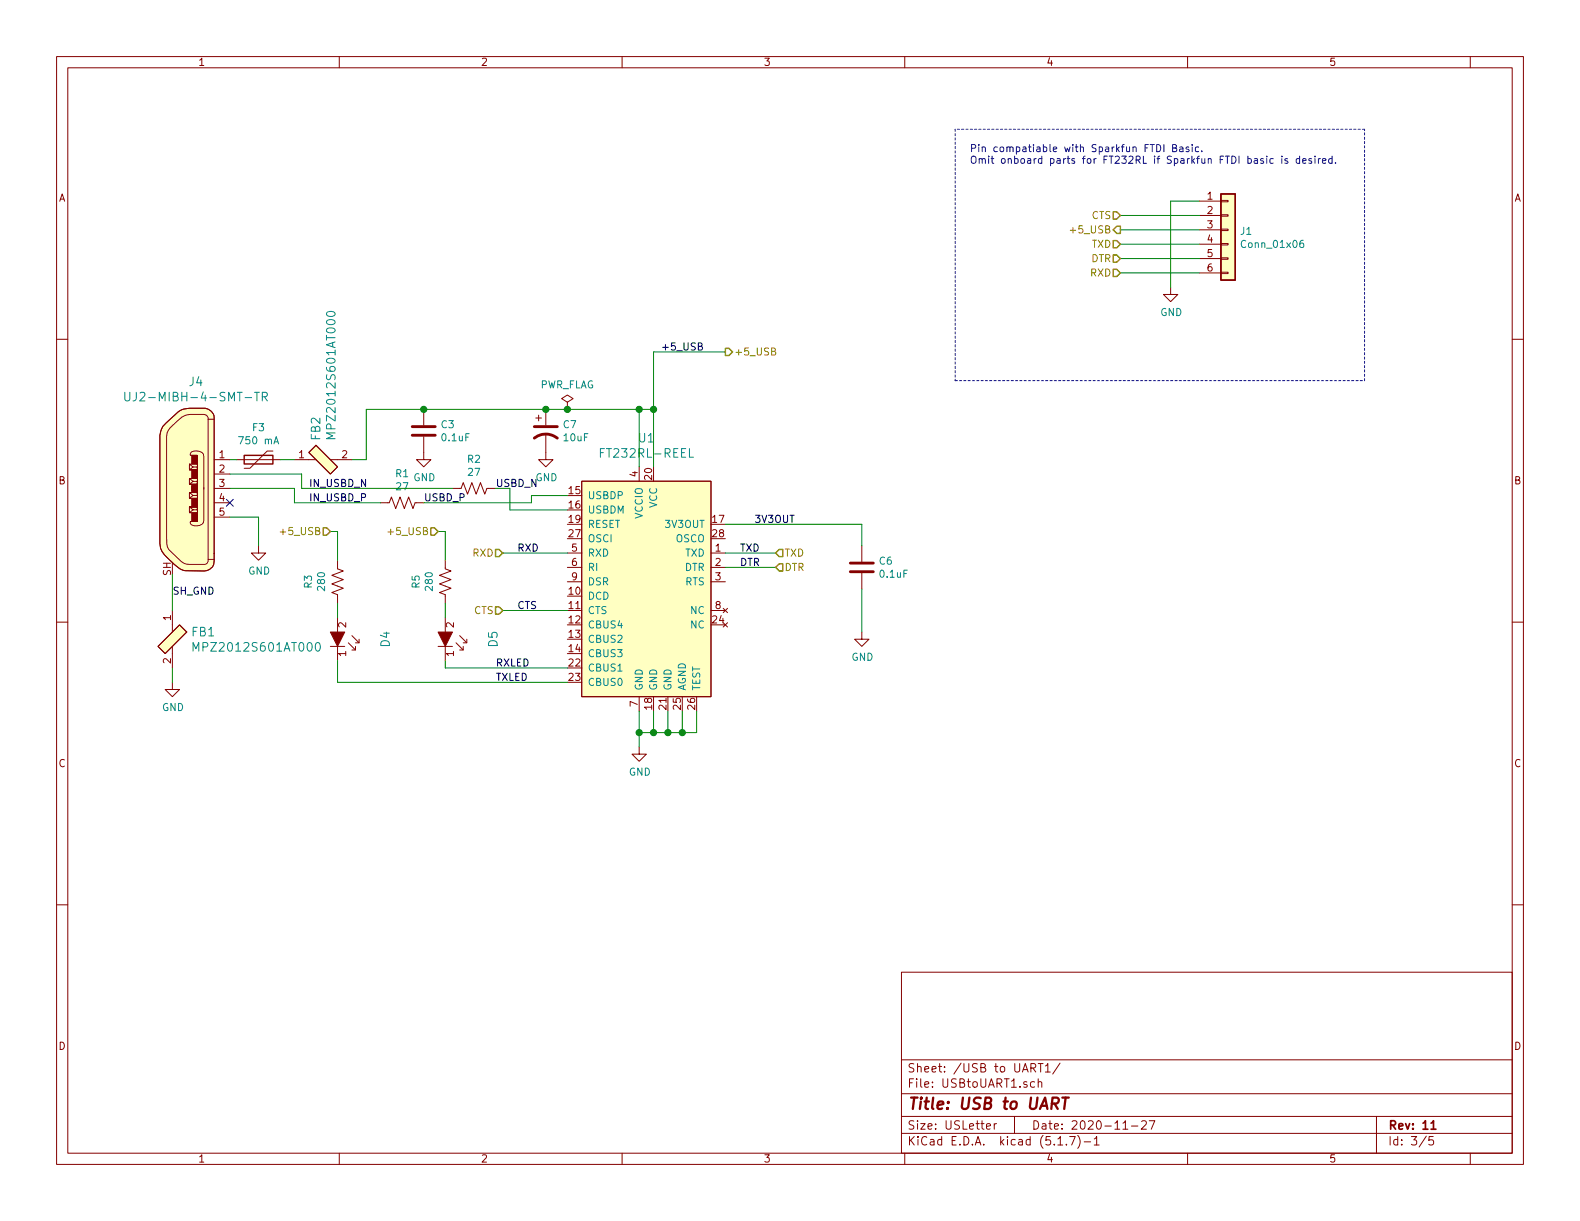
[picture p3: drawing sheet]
<svg xmlns="http://www.w3.org/2000/svg" width="279mm" height="216mm" viewBox="0 0 279 216" stroke-linecap="round" stroke-linejoin="round" font-family="sans-serif">
<g fill="none" stroke="#840000" stroke-width=".18">
<path d="M10 10h259.4v195.9h-259.4zM12 12h255.4v191.9h-255.4zM60 10v2M110 10v2M160 10v2M210 10v2M260 10v2M212.1 35.6h3.8M212.1 38.1h3.8M215.9 38h1.3v.2h-1.3zM215.9 35.4h1.3v.3h-1.3zM10 60h2"/>
<path d="M207 50.8v1.3h1.3l-1.3 1.2-1.3-1.2h1.3M212.1 40.6h3.8M212.1 43.2h3.8M212.1 45.7h3.8M212.1 48.3h3.8M215.9 45.6h1.3v.2h-1.3zM215.9 48.1h1.3v.3h-1.3zM215.9 43.1h1.3v.2h-1.3zM215.9 40.5h1.3v.3h-1.3zM267.4 60h2M36.8 74.1v24.8M37.9 74.1h-1.1a.75 .75 0 0 0-.7-.8h-2.5a3.3 3.3 0 0 0-2.3 1.2 3.4 3.4 0 0 0-1.8 2.4v19.2l.4 1.1 2.1 2.1a2.02 2.02 0 0 0 1.5 .5h2.7a.71 .71 0 0 0 .6-.9h1.1"/>
<path d="M48.3 79.8h-1.1l-3 3h-1M74.9 77.2v4.1h1.3l-1.3 1.3-1.2-1.3h1.2M74.9 72.4v2.8M94.7 73.9h1.1M95.2 73.4v1M96.5 76.7v4.6h1.3l-1.3 1.3-1.3-1.3h1.3M96.5 72.4v2.8M100.3 71.1l1-.6-1-.6-1 .6 1 .6v1.3M100.3 72.4h.1M33.5 84.6v1h1.4v-1h-1.4l.6 .5-.6 .5h1.4v-.5h-.8M33.5 82.1v1h1.4v-1h-1.4l.6 .5-.6 .5h1.4v-.5h-.8M34.1 90.1h.8v-.5h-1.4l.6 .5-.6 .6h1.4v-1.1h-1.4v1.1"/>
<path d="M34.1 87.6h.8v-.5h-1.4l.6 .5-.6 .5h1.4v-1h-1.4v1M34.9 86.4v-5.9h-1.2v-.3a1.43 1.43 0 0 1 2-.2l.3 .3v.4v5.8M36 86.2v5.8a1.1 1.1 0 0 1-1.3 1l-.9-.2-.1-.3v-.3h1.2v-5.9M37.9 97.8v1.4a1.67 1.67 0 0 1-1.8 1.8l-3.8-.2a9.8 9.8 0 0 1-3.9-3.8l-.1-.9v-19.1a3.2 3.2 0 0 1 1.1-2.2l2.2-2a3.4 3.4 0 0 1 2-.6h2.7a1.83 1.83 0 0 1 1.6 1.7v24M37.9 81.3h2.7M37.9 86.4h2.7M37.9 83.8h2.7M37.9 88.9h2.7M37.9 91.4h2.7M41.9 81.3h7.6M45.7 96.5v1.3h1.3l-1.3 1.3-1.3-1.3h1.3M52.1 81.3h3.8"/>
<path d="M54.6 80l1.3-1.3 3.8 3.9-1.3 1.2zM58.4 81.3h3.8M59.7 99.1v1.5l1 .4-2 .7 2 .8-2 .8 2 .7-2 .8 1 .4v1.5M67.3 88.9h1.5l.4-1 .8 2 .7-2 .8 2 .8-2 .7 2 .4-1h1.5M78.7 99.1v1.5l1.1 .4-2.1 .7 2.1 .8-2.1 .8 2.1 .7-2.1 .8 1 .4v1.5M80 86.4h1.5l.4-1.1 .8 2.1 .7-2.1 .8 2.1 .8-2.1 .7 2.1 .4-1h1.5M100.3 97.8h2.6M102.9 85.1h22.8v38.1h-22.8zM113 82.6v2.5M125.7 97.8h2.6M152.4 96.5v2.8M10 110h2"/>
<path d="M30.5 108v3.8M30.5 114.3v3.8M31.7 110.5l1.3 1.3-3.8 3.8-1.3-1.3zM58.4 114.3h2.6M59.7 109.2v2.6M59.7 114.3v2.5M61.6 113.7l1.3 1.2M62.2 112.4l1.3 1.3M62.9 114.3v.6h-.7M63.5 113v.7h-.6M77.5 114.3h2.5M78.7 109.2v2.6"/>
<path d="M78.7 114.3v2.5M80.6 113.7l1.3 1.2M81.3 112.4l1.2 1.3M81.9 114.3v.6h-.6M82.5 113v.7h-.6M100.3 100.3h2.6M100.3 102.9h2.6M125.7 100.3h2.6M125.7 102.9h2.6M125.7 108h2.6M127.9 107.6l.8 .7M127.9 110.1l.8 .8"/>
<path d="M128.7 107.6l-.8 .7M128.7 110.1l-.8 .8M152.4 111.8v1.2h1.3l-1.3 1.3-1.3-1.3h1.3M152.4 101.3v2.8M267.4 110h2M30.5 120.7v1.2h1.2l-1.2 1.3-1.3-1.3h1.3M113 132.1v1.3h1.3l-1.3 1.2-1.2-1.2h1.2M113 123.2v2.5M10 160h2M267.4 160h2M159.4 171.9h108v32h-108zM159.4 197.4h108"/>
<path d="M159.4 193.4h108M159.4 187.4h108M174.4 199.2l.8-.2-.1-.2-.4-.1-.3 .2 .1 .7h.6M175.8 198.7v1M176.2 198.7l-.3 .1-.1 .2M179.4 197.4v3M182.3 188.8h.7l.2-.2-.1-.4-.2-.1h-.6v1.5M182.7 188.8l.5 .8M183 191.3h-.5l-.3 .2 .1 .6 .2 .2 .5-.1M183.6 191.4l.2-.1h.3l.1 1M183.6 190.8v1.5M183.6 188.1h.9"/>
<path d="M184 188.1v1.5M184.9 188.5l.4-.4v1.5M184.9 189.6h.8M187.5 188l-1.3 1.9M198.6 199.7h.8M200.1 199.1h1.1M201.9 198.3l.2-.1h.3l.3 .1v.3v.2l-.9 .9h.9M203.2 198.2h1l-.6 1.5M243.4 197.4v6.5M60 203.9v2M110 203.9v2M159.4 200.4h108"/>
<path d="M160 203.9v2M187.1 202.5h.8M188.6 202.3v.2M189.2 201h.9l-.6 1.5M190.6 200.8a1.71 1.71 0 0 1 0 2.2M191.7 201.9h1.2M193.5 201.4l.4-.4v1.5M193.5 202.5h.9M210 203.9v2M252.2 200.9l-1.2 1.9M253.4 201h-.7v.7l.2-.2 .5 .1 .1 .2-.1 .5-.2 .2-.5-.2M260 203.9v2"/>
</g>
<path d="M253.1 198.6l.4-.4v1.5M253.1 199.7h.8" fill="none" stroke="#840000" stroke-width=".3"/>
<path d="M186 195.1h.8a.56 .56 0 0 0 .4-.4 .56 .56 0 0 0-.3-.6h-.8l-.2 2M187.9 194.1h1.1M188.4 194.1l-.2 2" fill="none" stroke="#840000" stroke-width=".41"/>
<g fill="#ffffc2" stroke="#ffffc2" stroke-width=".18">
<path d="M102.9 85.1h22.8v38.1h-22.8z"/>
<path d="M215.9 34.3h2.5v15.2h-2.5z"/>
<path d="M29.4 74.8l2.2-2a3.4 3.4 0 0 1 2-.6h2.7a1.83 1.83 0 0 1 1.6 1.7v25.3a1.67 1.67 0 0 1-1.8 1.8l-3.8-.2a9.8 9.8 0 0 1-3.9-3.8l-.1-.9v-19.1a3.2 3.2 0 0 1 1.1-2.2z"/>
<path d="M31.7 110.5l1.3 1.3-3.8 3.8-1.3-1.3z"/>
<path d="M54.6 80l1.3-1.3 3.8 3.9-1.3 1.2z"/>
</g>
<g fill="none" stroke="#008484" stroke-width=".18">
<path d="M57.9 55.2a.84 .84 0 0 1 1.4 .4 .93 .93 0 0 1-1.6 0zM230.5 42.5l-.4 .1a.87 .87 0 0 0 0 1.2l.4-.2v-.5l-.4-.1-.3 .2M22.1 69.4v1.3a.48 .48 0 0 0 .8 0l.1-1.3M24.1 69.4v1.1a.48 .48 0 0 1-.6 .4M45 69.4h.9M45.4 69.4v1.5M46.4 70.2l.7-.1 .2-.2-.1-.4-.2-.1h-.6v1.5M46.8 70.2l.5 .7M48.4 78.5l.4-1.3 .5 1.3M59.3 76.6h-1.6l1.1 .5-1.1 .5h1.6M121.9 79.3v1.5h.7M34.1 115.1v-1.5l.5 1.1 .6-1.1v1.5"/>
<path d="M55.9 113.7l.2-.1a.82 .82 0 0 1 .6 .6 .82 .82 0 0 1-.3 .9h-.1a.84 .84 0 0 1-.4-1.4z"/>
</g>
<path d="M215.9 34.3h2.5v15.2h-2.5zM43.2 80.5h5.1v1.5h-5.1z" fill="none" stroke="#840000" stroke-width=".25"/>
<g fill="#840000" stroke="#840000" stroke-width=".18">
<path d="M77.5 111.8h2.5l-1.3 2.5z"/>
<path d="M58.4 111.8h2.6l-1.3 2.5z"/>
<path d="M33.9 90.7h1v1.5h-1z"/>
<path d="M33.9 88.1h1v1.6h-1z"/>
<path d="M33.9 86h1v1h-1z"/>
<path d="M33.9 85.7h1v1h-1z"/>
<path d="M33.9 83.1h1v1.5h-1z"/>
<path d="M33.9 80.5h1v1.5h-1z"/>
</g>
<path d="M72.9 77h4.1M72.9 75.4h4.1M94.5 77.5a3.3 3.3 0 0 1 4.1 0M94.5 75.4h4.1M150.4 99.6h4M150.4 101.1h4" fill="none" stroke="#840000" stroke-width=".51"/>
<path d="M168.9 22.9v44.4M241.3 22.9h-72.4M168.9 67.3h72.4M241.3 67.3v-44.4" fill="none" stroke="#0000c2" stroke-width=".18" stroke-dasharray=".4 .4"/>
<g fill="none" stroke="#008400" stroke-width=".18">
<path d="M198.1 38.1h14M212.1 35.6h-5.1v15.2M198.1 48.3h14M198.1 45.7h14M198.1 43.2h14M198.1 40.6h14M113 72.4v10.2M115.6 72.4h-50.8v8.9h-2.6M128.3 62.2h-12.7v20.4M40.6 81.3h1.3M40.6 86.4h11.5v2.5h15.2M40.6 83.8h12.7v2.6h26.7"/>
<path d="M40.6 91.4h5.1v5.1M49.5 81.3h2.6M58.4 94h1.3v5.1M77.5 94h1.2v5.1M88.9 97.8h11.4M90.2 86.4v3.8h10.1M100.3 87.6h-6.3v1.3h-19.1M128.3 92.7h24.1v3.8M128.3 97.8h8.9M30.5 101.6v6.4M30.5 118.1v2.6M59.7 106.7v2.5"/>
<path d="M59.7 116.8v3.9h40.6M78.7 106.7v2.5M78.7 116.8v1.3h21.6M88.9 108h11.4M128.3 100.3h8.9M152.4 104.1v7.7M113 125.7v6.4M115.6 125.7v3.8M118.1 125.7v3.8M120.6 125.7v3.8M123.2 125.7v3.8h-10.2"/>
</g>
<path d="M196.8 37.5h.7l.6 .6-.6 .6h-.7zM196.8 42.5h.7l.6 .7-.6 .6h-.7zM196.8 45.1h.7l.6 .6-.6 .7h-.7zM196.8 47.6h.7l.6 .7-.6 .6h-.7zM197.5 40h.6v1.3h-.6l-.7-.7zM128.3 61.6h.6l.6 .6-.6 .7h-.6zM57.1 93.3h.7l.6 .7-.6 .6h-.7zM76.2 93.3h.6l.7 .7-.7 .6h-.6zM87.6 97.2h.7l.6 .6-.6 .6h-.7zM137.2 97.8l.6-.6h.6v1.2h-.6zM87.6 107.3h.7l.6 .7-.6 .6h-.7zM137.2 100.3l.6-.6h.6v1.3h-.6z" fill="none" stroke="#848400" stroke-width=".25"/>
<path d="M189.3 40.7h.9M136.4 62.1h.6l.1-.2v-.3l-.7-.1v1.3h.5l.3-.2v-.2l-.3-.3M49.6 94.1h.9M68.6 94.1h1" fill="none" stroke="#848400" stroke-width=".18"/>
<path d="M123.5 61.2h.5l.2-.2-.1-.2-.6-.2v1.3h.5l.2-.2v-.2l-.3-.3" fill="none" stroke="#000" stroke-width=".18"/>
<g fill="none" stroke="#0000c2" stroke-width=".18">
<path d="M205.8 25.6v1.2M207.4 26.2l.5-.1 .2-.2-.1-.2-.6-.1v1.2h.4l.3-.1v-.3l-.3-.2M208.6 26h.5l.1 .8M209.2 26.3h-.4l-.2 .2v.3h.6M210.2 26h-.3l-.2 .2 .1 .1 .4 .2v.3h-.5M210.8 25.6v.1M210.8 26v.8M212 26h-.4l-.2 .2 .1 .6h.5M212.5 26.7v.1M224 27.6v.1M225.1 28.1l-.3-.1-.2 .3 .1 .5h.4M226.7 27.6v.1"/>
<path d="M226.7 28v.9M227.7 28.1l-.3-.1-.2 .2 .1 .2 .4 .1v.3h-.5M229.8 28.1l-.4-.1-.2 .3 .1 .5h.5M229.8 27.6v1.3M230.4 28.4l.6-.1-.1-.2-.4-.1-.1 .2v.6h.5M231.9 28.1l-.3-.1-.2 .2 .1 .2 .4 .1v.3h-.5M232.5 27.6v.1M232.5 28v.9M233.1 28v.9M233.5 28l-.3 .1-.1 .2M233.9 28.4l.6-.1-.1-.2-.4-.1-.1 .2v.6h.5M235.6 28.1l-.4-.1-.3 .3 .2 .5h.5"/>
<path d="M235.6 27.6v1.3M236.2 28.8v.1"/>
</g>
<g fill="#008400" stroke="#008400" stroke-width=".25">
<circle cx="74.9" cy="72.4" r=".51"/>
<circle cx="100.3" cy="72.4" r=".51"/>
<circle cx="115.6" cy="129.5" r=".51"/>
<circle cx="113" cy="72.4" r=".51"/>
<circle cx="118.1" cy="129.5" r=".51"/>
<circle cx="115.6" cy="72.4" r=".51"/>
<circle cx="120.7" cy="129.5" r=".51"/>
<circle cx="96.5" cy="72.4" r=".51"/>
<circle cx="113" cy="129.5" r=".51"/>
</g>
<path d="M40 88.3l1.2 1.2M41.2 88.3l-1.2 1.2" fill="none" stroke="#000084" stroke-width=".18"/>
<text font-size="2.8" fill="#840000" x="160.4" y="196.2">Title: USB to UART</text>
<g font-size="2.1" fill="#008484">
<text x="24.3" y="71">UJ2-MIBH-4-SMT-TR</text>
<text x="33.5" y="68.3">J4</text>
<text x="56.6" y="77.8" transform="rotate(-90 56.6 77.8)">FB2</text>
<text x="59.3" y="76.6" transform="rotate(-90 59.3 76.6)">MPZ2012S601AT000</text>
<text x="106.6" y="80.9">FT232RL-REEL</text>
<text x="113" y="78.2">U1</text>
<text x="33.9" y="112.5">FB1</text>
<text x="35.1" y="115.2">MPZ2012S601AT000</text>
<text x="68.9" y="114.4" transform="rotate(-90 68.9 114.4)">D4</text>
<text x="88" y="114.4" transform="rotate(-90 88 114.4)">D5</text>
</g>
<g font-size="2.1" fill="#840000">
<text x="160.4" y="189.6">Sheet: /USB to UART1/</text>
<text x="160.4" y="192.3">File: USBtoUART1.sch</text>
<text x="160.4" y="202.5">KiCad E.D.A. kicad (5.1.7)-1</text>
<text x="160.4" y="199.7">Size: USLetter</text>
<text x="182.4" y="199.7">Date: 2020-11-27</text>
<text x="245.4" y="199.7">Rev: 11</text>
<text x="245.4" y="202.5">Id: 3/5</text>
</g>
<g font-size="1.8" fill="#840000">
<text x="35" y="11.6">1</text>
<text x="85" y="11.6">2</text>
<text x="135" y="11.6">3</text>
<text x="185" y="11.6">4</text>
<text x="235" y="11.6">5</text>
<text x="10.4" y="35.6">A</text>
<text x="213.5" y="35.3">1</text>
<text x="267.8" y="35.6">A</text>
<text x="213.5" y="37.8">2</text>
<text x="213.5" y="40.4">3</text>
<text x="213.5" y="42.9">4</text>
<text x="213.5" y="45.5">5</text>
<text x="213.5" y="48">6</text>
<text x="38.8" y="81">1</text>
<text x="38.8" y="83.6">2</text>
<text x="52.9" y="81">1</text>
<text x="60.5" y="81">2</text>
<text x="10.4" y="85.6">B</text>
<text x="38.8" y="86.1">3</text>
<text x="38.8" y="88.6">4</text>
<text x="100.6" y="87.4">15</text>
<text x="100.6" y="89.9">16</text>
<text x="112.8" y="84.3" transform="rotate(-90 112.8 84.3)">4</text>
<text x="115.3" y="84.8" transform="rotate(-90 115.3 84.8)">20</text>
<text x="267.8" y="85.6">B</text>
<text x="38.8" y="91.2">5</text>
<text x="100.6" y="95">27</text>
<text x="100.6" y="92.5">19</text>
<text x="126" y="92.5">17</text>
<text x="126" y="95">28</text>
<text x="30.2" y="101.8" transform="rotate(-90 30.2 101.8)">SH</text>
<text x="101.1" y="97.5">5</text>
<text x="101.1" y="100.1">6</text>
<text x="126.5" y="97.5">1</text>
<text x="126.5" y="100.1">2</text>
<text x="100.6" y="105.2">10</text>
<text x="100.6" y="107.7">11</text>
<text x="101.1" y="102.6">9</text>
<text x="126.5" y="102.6">3</text>
<text x="126.5" y="107.7">8</text>
<text x="30.2" y="109.7" transform="rotate(-90 30.2 109.7)">1</text>
<text x="61.2" y="111" transform="rotate(-90 61.2 111)">2</text>
<text x="80.3" y="111" transform="rotate(-90 80.3 111)">2</text>
<text x="100.6" y="110.2">12</text>
<text x="100.6" y="112.8">13</text>
<text x="126" y="110.2">24</text>
<text x="30.2" y="117.3" transform="rotate(-90 30.2 117.3)">2</text>
<text x="61.2" y="116.1" transform="rotate(-90 61.2 116.1)">1</text>
<text x="80.3" y="116.1" transform="rotate(-90 80.3 116.1)">1</text>
<text x="100.6" y="117.9">22</text>
<text x="100.6" y="115.3">14</text>
<text x="100.6" y="120.4">23</text>
<text x="112.8" y="124.9" transform="rotate(-90 112.8 124.9)">7</text>
<text x="115.3" y="125.4" transform="rotate(-90 115.3 125.4)">18</text>
<text x="117.9" y="125.4" transform="rotate(-90 117.9 125.4)">21</text>
<text x="120.4" y="125.4" transform="rotate(-90 120.4 125.4)">25</text>
<text x="122.9" y="125.4" transform="rotate(-90 122.9 125.4)">26</text>
<text x="10.4" y="135.6">C</text>
<text x="267.8" y="135.6">C</text>
<text x="10.4" y="185.6">D</text>
<text x="267.8" y="185.6">D</text>
<text x="35" y="205.5">1</text>
<text x="85" y="205.5">2</text>
<text x="135" y="205.5">3</text>
<text x="185" y="205.5">4</text>
<text x="235" y="205.5">5</text>
</g>
<g font-size="1.8" fill="#0000c2">
<text x="171.4" y="26.9">Pin compatiable with Sparkfun FTDI Basic.</text>
<text x="171.4" y="29">Omit onboard parts for FT232RL if Sparkfun FTDI basic is desired.</text>
</g>
<g font-size="1.8" fill="#848400">
<text x="189.9" y="41.3">+5_USB</text>
<text x="193.1" y="38.7">CTS</text>
<text x="193" y="46.4">DTR</text>
<text x="193.1" y="43.8">TXD</text>
<text x="192.9" y="48.9">RXD</text>
<text x="129.8" y="62.9">+5_USB</text>
<text x="50.2" y="94.6">+5_USB</text>
<text x="69.2" y="94.6">+5_USB</text>
<text x="83.6" y="98.4">RXD</text>
<text x="138.7" y="98.4">TXD</text>
<text x="138.7" y="101">DTR</text>
<text x="83.8" y="108.6">CTS</text>
</g>
<g font-size="1.8" fill="#008484">
<text x="219.4" y="41.5">J1</text>
<text x="219.8" y="43.8">Conn_01x06</text>
<text x="205.2" y="55.9">GND</text>
<text x="95.4" y="68.7">PWR_FLAG</text>
<text x="44.7" y="76.3">F3</text>
<text x="78.1" y="75.7">C3</text>
<text x="99.6" y="75.7">C7</text>
<text x="42.6" y="78.6">750 mA</text>
<text x="78.2" y="78">0.1uF</text>
<text x="82.7" y="81.8">R2</text>
<text x="99.8" y="78">10uF</text>
<text x="70" y="84.4">R1</text>
<text x="70.2" y="86.7">27</text>
<text x="73.1" y="85.1">GND</text>
<text x="82.9" y="84.2">27</text>
<text x="94.7" y="85.1">GND</text>
<text x="103.9" y="88.3">USBDP</text>
<text x="116.2" y="89.8" transform="rotate(-90 116.2 89.8)">VCC</text>
<text x="103.9" y="90.8">USBDM</text>
<text x="103.9" y="95.9">OSCI</text>
<text x="103.9" y="93.3">RESET</text>
<text x="113.7" y="91.7" transform="rotate(-90 113.7 91.7)">VCCIO</text>
<text x="117.8" y="93.3">3V3OUT</text>
<text x="119.5" y="95.9">OSCO</text>
<text x="43.9" y="101.6">GND</text>
<text x="103.9" y="98.4">RXD</text>
<text x="103.9" y="101">RI</text>
<text x="121.1" y="101">DTR</text>
<text x="121.2" y="98.4">TXD</text>
<text x="155.5" y="99.8">C6</text>
<text x="55.2" y="104" transform="rotate(-90 55.2 104)">R3</text>
<text x="57.5" y="104.3" transform="rotate(-90 57.5 104.3)">280</text>
<text x="74.2" y="104" transform="rotate(-90 74.2 104)">R5</text>
<text x="76.5" y="104.3" transform="rotate(-90 76.5 104.3)">280</text>
<text x="103.9" y="103.5">DSR</text>
<text x="103.9" y="106">DCD</text>
<text x="121.2" y="103.5">RTS</text>
<text x="155.7" y="102.2">0.1uF</text>
<text x="103.9" y="108.6">CTS</text>
<text x="103.9" y="111.1">CBUS4</text>
<text x="103.9" y="113.7">CBUS2</text>
<text x="122.1" y="108.6">NC</text>
<text x="122.1" y="111.1">NC</text>
<text x="103.9" y="118.7">CBUS1</text>
<text x="103.9" y="116.2">CBUS3</text>
<text x="150.6" y="116.8">GND</text>
<text x="28.7" y="125.7">GND</text>
<text x="103.9" y="121.3">CBUS0</text>
<text x="113.7" y="122.2" transform="rotate(-90 113.7 122.2)">GND</text>
<text x="116.2" y="122.2" transform="rotate(-90 116.2 122.2)">GND</text>
<text x="118.7" y="122.2" transform="rotate(-90 118.7 122.2)">GND</text>
<text x="121.3" y="122.2" transform="rotate(-90 121.3 122.2)">AGND</text>
<text x="123.8" y="122.2" transform="rotate(-90 123.8 122.2)">TEST</text>
<text x="111.2" y="137.2">GND</text>
</g>
<g font-size="1.8">
<text x="116.8" y="62">+5_USB</text>
<text x="54.6" y="86.1">IN_USBD_N</text>
<text x="54.6" y="88.6">IN_USBD_P</text>
<text x="74.9" y="88.6">USBD_P</text>
<text x="87.6" y="86.1">USBD_N</text>
<text x="133.3" y="92.5">3V3OUT</text>
<text x="91.4" y="97.5">RXD</text>
<text x="130.8" y="97.5">TXD</text>
<text x="130.8" y="100.1">DTR</text>
<text x="30.5" y="105.2">SH_GND</text>
<text x="91.4" y="107.7">CTS</text>
<text x="87.6" y="117.9">RXLED</text>
<text x="87.6" y="120.4">TXLED</text>
</g>
</svg>
